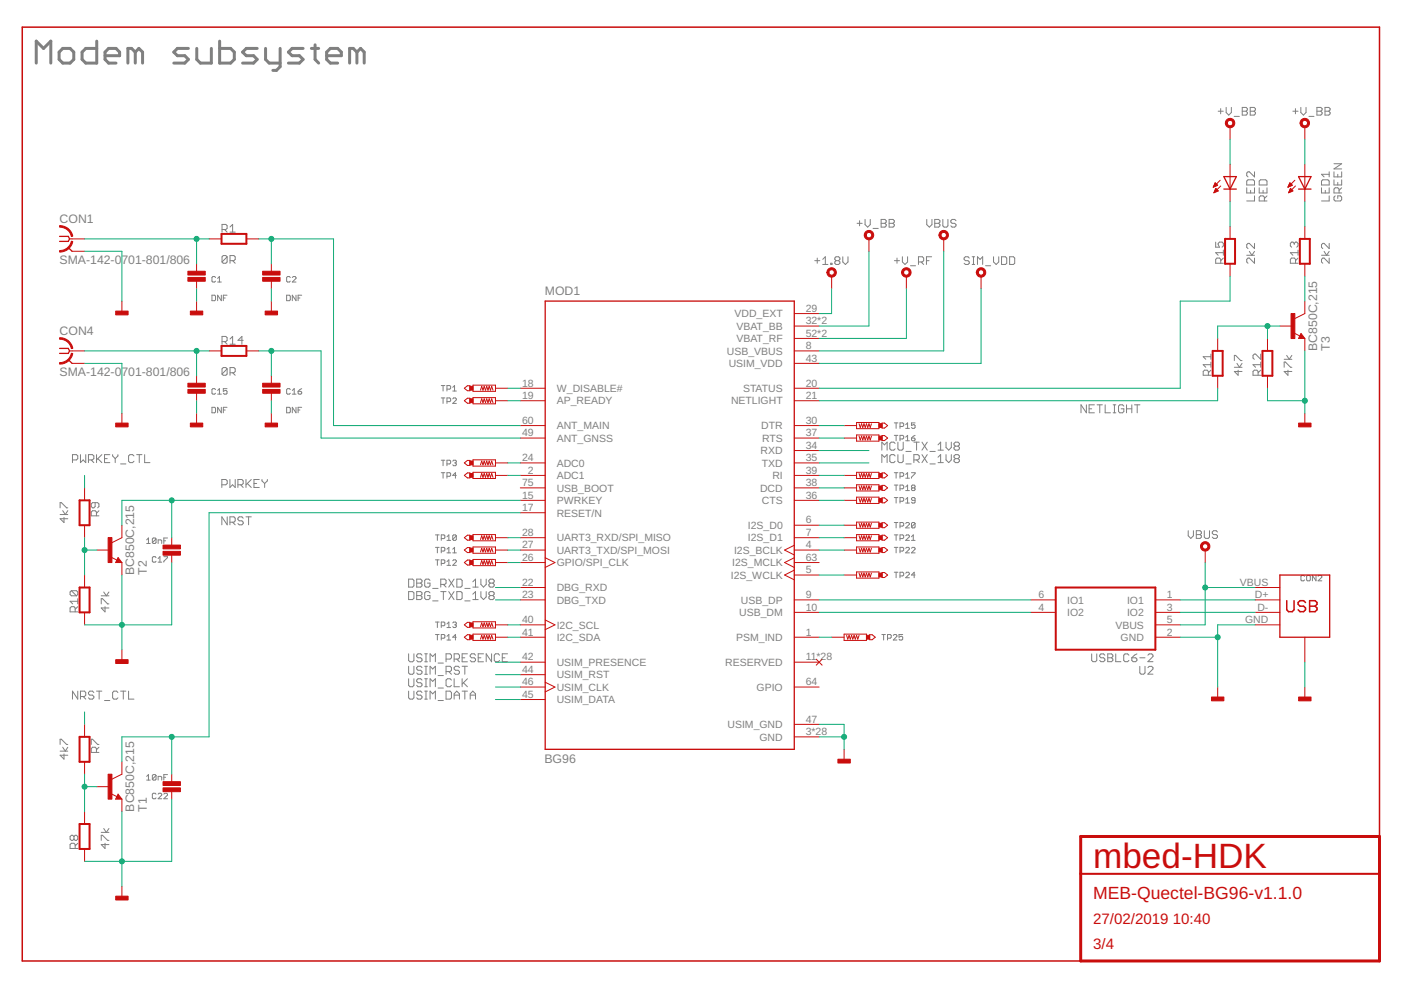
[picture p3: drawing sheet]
<svg xmlns="http://www.w3.org/2000/svg" width="297mm" height="210mm" viewBox="0 0 297 210" stroke-linecap="round" stroke-linejoin="round" font-family="sans-serif">
<g fill="none" stroke="#808080" stroke-width=".63">
<path d="M7.7 13.4v-4.7l1.5 1.6 1.6-1.6v4.7M12.5 11l.8-.7h1.6l.7 .7v1.6l-.7 .8h-1.6l-.8-.8zM20.5 8.7v4.7h-2.3l-.8-.8v-1.6l.8-.7h2.3M22.3 11.8h3.1v-.8l-.8-.7h-1.6l-.7 .7v1.6l.7 .8h1.6M28.7 11l-.8-.7h-.8v3.1M28.7 11v2.4M28.7 11l.7-.7 .8 .7v2.4M39.9 10.3h-2.3l-.7 .7 .7 .8h1.6l.7 .8-.7 .8h-2.3M41.7 10.3v2.3l.8 .8h2.3v-3.1M46.6 8.7v4.7h2.3l.8-.8v-1.6l-.8-.7h-2.3M54.5 10.3h-2.3l-.8 .7 .8 .8h1.6l.7 .8-.7 .8h-2.4M56.3 10.3v2.3l.8 .8h2.3"/>
<path d="M59.4 10.3v3.8l-.8 .8h-.8M64.3 10.3h-2.4l-.7 .7 .7 .8h1.6l.8 .8-.8 .8h-2.3M66 10.3h1.6M66.8 9.5v3.1l.8 .8M69.3 11.8h3.1v-.8l-.8-.7h-1.6l-.7 .7v1.6l.7 .8h1.6M75.7 11l-.8-.7h-.8v3.1M75.7 11v2.4M75.7 11l.8-.7 .7 .7v2.4"/>
</g>
<g fill="none" stroke="#808080" stroke-width=".21">
<path d="M258.3 23.6h1.1M258.8 23v1.1M260 22.8v1.1l.5 .5 .6-.5v-1.1M261.7 24.7h1.1M263.4 23.6h.8M263.4 22.8h.8l.3 .2v.3l-.3 .3 .3 .3v.2l-.3 .3h-.8zM264.3 38.4l.3-.3h1.1l.3 .3v.8h-1.7zM264.3 39.8v1.1h1.7v-1.1M265.1 23.6h.8M265.1 22.8h.8l.3 .2v.3l-.3 .3 .3 .3v.2l-.3 .3h-.8zM266 36.4v1.1l-1.1-1.1h-.3l-.3 .3v.5l.3 .3M267 38.4l.3-.3h1.1l.2 .3v.8h-1.6z"/>
<path d="M267 39.8v1.1h1.6v-1.1M274.1 23.6h1.1M274.7 23v1.1M275.8 22.8v1.1l.6 .5 .5-.5v-1.1M277.5 24.7h1.1M279.2 23.6h.8M279.2 22.8h.8l.3 .2v.3l-.3 .3 .3 .3v.2l-.3 .3h-.8zM280.2 38.4l.3-.3h1l.3 .3v.8h-1.6zM280.2 39.8v1.1h1.6v-1.1M280.9 23.6h.8M280.9 22.8h.8l.3 .2v.3l-.3 .3 .3 .3v.2l-.3 .3h-.8zM281.8 36.4v1.1"/>
<path d="M281.8 37h-1.6l.5 .5M282.8 36.4v1.1h1.7v-1.1M282.8 38.1v1.1h1.7v-1.1M282.8 34.7h1.7l-1.7 1.1h1.7M283.6 37v.5M283.6 38.7v.5M284.5 39.8l-.6 .6M45.7 58.8l-.2-.2h-.4l-.2 .2v.8l.2 .2h.4l.2-.2M46.1 59.8h.8M46.1 59l.4-.4v1.2M47.1 48.7h.8l.3-.3v-.5l-.3-.3h-.8v1.6M47.6 48.7l.6 .5"/>
<path d="M48.2 54.5l-.3-.3h-.6l-.2 .3v1M48.2 54.5v1l-.3 .3h-.6l-.2-.3M48.2 54.5l-1.1 1M48.8 55.3h.8l.3-.3v-.5l-.3-.3h-.8v1.6M48.8 48.1l.5-.5v1.6M48.8 49.2h1.1M49.3 55.3l.6 .5M61.6 58.8l-.3-.2h-.3l-.2 .2v.8l.2 .2h.3l.3-.2M62 58.8l.2-.2h.4l.2 .2v.2l-.8 .8h.8M172.7 55.3h1.1M173.3 54.7v1.1M174.4 55l.6-.6v1.7"/>
<path d="M174.4 56.1h1.1M176.1 55.8h.3v.3h-.3zM177.2 55.3h.6M177.2 55.3l-.2 .2v.3l.2 .3h.6l.3-.3v-.3l-.3-.2M177.2 55.3l-.2-.3v-.3l.2-.3h.6l.3 .3v.3l-.3 .3M178.7 54.4v1.1l.5 .6 .6-.6v-1.1M181.7 47.3h1.1M182.2 46.8v1.1M183.4 46.5v1.1l.6 .6 .5-.6v-1.1M185.1 48.4h1.1M186.8 47.3h.8M186.8 46.5h.8l.3 .3v.3l-.3 .2 .3 .3v.3l-.3 .3h-.8z"/>
<path d="M188.5 47.3h.8M188.5 46.5h.8l.3 .3v.3l-.3 .2 .3 .3v.3l-.3 .3h-.8zM189.6 55.3h1.1M190.2 54.7v1.1M191.3 54.4v1.1l.6 .6 .5-.6v-1.1M193 56.3h1.1M194.7 55.5h.9l.2-.2v-.6l-.2-.3h-.9v1.7M195.3 55.5l.5 .6M196.4 55.3h.6M196.5 46.5v1.1l.5 .6 .6-.6v-1.1M197.5 54.4h-1.1v1.7M198.2 47.3h.8"/>
<path d="M198.2 46.5h.8l.3 .3v.3l-.3 .2 .3 .3v.3l-.3 .3h-.8zM199.9 46.5v1.4l.3 .3h.5l.3-.3v-1.4M202.7 46.8l-.3-.3h-.5l-.3 .3v.3l.3 .2h.5l.3 .3v.3l-.3 .3h-.5l-.3-.3M205.5 54.7l-.3-.3h-.5l-.3 .3v.3l.3 .3h.5l.3 .2v.3l-.3 .3h-.5l-.3-.3M206.1 56.1h.6M206.1 54.4h.6M206.4 54.4v1.7M207.2 56.1v-1.7l.6 .6 .5-.6v1.7M209 56.3h1M210.7 54.4v1.1l.5 .6 .6-.6v-1.1M212.3 54.4h.9l.2 .3v1.1l-.2 .3h-.9zM214.1 54.4h.8l.2 .3v1.1l-.2 .3h-.8z"/>
<path d="M257.7 51.3v1.1h.9l-.3-.5v-.3l.3-.3h.5l.3 .3v.5l-.3 .3M258.8 55.8v-.8l-.2-.3h-.6l-.3 .3v.8h1.7M259.4 53.6h-1.7l.6 .5M259.4 54.7l-.6 .6M259.4 53v1.1M264.3 54.1h1.7M264.9 53.3l.5 .8 .6-.8M265.2 40.4v.5M266 54.7v1.1l-1.1-1.1h-.3l-.3 .3v.5l.3 .3M266 51.6v1.1l-1.1-1.1h-.3l-.3 .3v.5l.3 .3M266 41.5v1.1h-1.7M267.8 40.4v.5"/>
<path d="M268.1 42.6v-.8l-.3-.3h-.5l-.3 .3v.8h1.6M268.6 41.5l-.5 .6M274.4 51.6l-.3-.3h-.2l-.3 .3v.5l.3 .3M274.4 51.6l.3-.3h.2l.3 .3v.5l-.3 .3M274.4 51.6v.3M274.7 55.8v-.8l-.3-.3h-.5l-.3 .3v.8h1.6M275.2 54.7l-.5 .6M275.2 53.6h-1.6l.5 .5M275.2 53v1.1M280.2 54.1h1.6M280.7 53.3l.6 .8 .5-.8M281 40.4v.5"/>
<path d="M281.8 41.5v1.1h-1.6M281.8 51.6v1.1l-1.1-1.1h-.2l-.3 .3v.5l.3 .3M281.8 54.7v1.1l-1.1-1.1h-.2l-.3 .3v.5l.3 .3M283.1 41.5l-.3 .3v.6l.3 .2h1.1l.3-.2v-.6l-.3-.3h-.6v.6M283.9 40.9v-.8l-.3-.3h-.5l-.3 .3v.8h1.7M44.9 62.6h.6l.2 .2v.8l-.2 .2h-.6zM46.9 62.6v1.2l-.8-1.2v1.2M47.1 72.4h.8l.3-.2v-.6l-.3-.3h-.8v1.7M47.3 63.2h.5M47.6 72.4l.6 .6M48.1 62.6h-.8v1.2M48.2 78.2l-.3-.3h-.6l-.2 .3v1.1"/>
<path d="M48.2 78.2v1.1l-.3 .3h-.6l-.2-.3M48.2 78.2l-1.1 1.1M48.8 79h.8l.3-.2v-.6l-.3-.3h-.8v1.7M48.8 71.9l.5-.6v1.7M48.8 73h1.1M49.3 79l.6 .6M51.6 72.2h-1.1l.8-.9v1.7M60.8 62.6h.5l.3 .2v.8l-.3 .2h-.5zM62.8 62.6v1.2l-.8-1.2v1.2M63.2 63.2h.4M64 62.6h-.8v1.2M256.2 79.6v-.8l-.3-.3h-.5l-.3 .3v.8h1.6"/>
<path d="M256.7 78.5l-.5 .5M256.7 77.3h-1.6l.6 .6M256.7 75.1v1.1M256.7 76.8v1.1M256.7 75.6h-1.6l.6 .6M261.7 77.9h1.6M261.7 76.5v-1.1h.3l1.1 1.1h.2M262.3 77l.5 .9 .5-.9M262.5 78.5v1.1l-.8-.8h1.6M266.7 79.6v-.8l-.2-.3h-.6l-.2 .3v.8h1.6M267.3 77.3h-1.6l.5 .6M267.3 75.1v1.1l-1.1-1.1h-.3l-.2 .3v.5l.2 .3"/>
<path d="M267.3 78.5l-.6 .5M267.3 76.8v1.1M272.3 77.9v-1.1h.2l1.1 1.1h.3M272.3 76.2h1.6M272.8 75.4l.5 .8 .6-.8M273.1 78.5v1.1l-.8-.8h1.6M15.4 97.5h.8l.3-.3v-.5l-.3-.3h-.8v1.7M17.1 96.4v1.7l.5-.6 .6 .6v-1.7M18.8 97.5h.8l.3-.3v-.5l-.3-.3h-.8v1.7M19.3 97.5l.6 .6M20.5 96.4v1.7M20.7 97.2l.9 .9"/>
<path d="M21.6 96.4l-1.1 1.1M22.2 97.2h.5M23.3 96.4h-1.1v1.7h1.1M23.9 96.4v.3l.5 .5M24.4 97.2v.9M25 96.4v.3l-.6 .5M25.6 98.4h1.1M28.4 96.7l-.3-.3h-.5l-.3 .3v1.1l.3 .3h.5l.3-.3M29 96.4h1.1M29.5 96.4v1.7M30.7 96.4v1.7h1.1M44.9 86.4h.6l.2 .2v.7l-.2 .2h-.6z"/>
<path d="M45.7 82.6l-.2-.2h-.4l-.2 .2v.8l.2 .2h.4l.2-.2M46.1 82.8l.4-.4v1.2M46.1 83.6h.8M46.9 86.4v1.1l-.8-1.1v1.1M47.3 86.9h.5M48.1 82.4h-.8v.6l.5-.2 .3 .2v.4l-.2 .2h-.3l-.3-.2M48.1 86.4h-.8v1.1M60.8 86.4h.5l.3 .2v.7l-.3 .2h-.5zM61.6 82.6l-.3-.2h-.3l-.2 .2v.8l.2 .2h.3l.3-.2M62 83.6h.8M62 82.8l.4-.4v1.2M62.8 86.4v1.1l-.8-1.1v1.1"/>
<path d="M63.2 83h.6l.2 .4-.2 .2h-.4l-.2-.2zM63.2 86.9h.4M64 86.4h-.8v1.1M64 82.4l-.8 .6M93.6 81.7h.7M93.6 84.4h.7M93.6 97.6h.7M93.9 81.7v1.2M93.9 84.4v1.1M93.9 97.6v1.1M94.8 82.5h.6l.1-.2v-.4l-.1-.2h-.6v1.2M94.8 85.2h.6l.1-.2v-.4l-.1-.2h-.6v1.1"/>
<path d="M94.8 98.4h.6l.1-.3v-.3l-.1-.2h-.6v1.1M96 82.1l.4-.4v1.2M96 82.9h.8M96 84.6l.2-.2h.4l.2 .2v.2l-.8 .7h.8M96 97.8l.2-.2h.4l.2 .2-.2 .3M96.4 98.1h.2M96.6 98.1l.2 .3-.2 .3h-.4l-.2-.1M187 95.4v-1.7l.5 .6 .6-.6v1.7M187 98.1v-1.7l.5 .5 .6-.5v1.7M189.6 89.7h.8M189.6 92.3h.8M189.8 94l-.3-.3h-.5l-.3 .3v1.2l.3 .2h.5l.3-.2"/>
<path d="M189.8 96.7l-.3-.3h-.5l-.3 .3v1.1l.3 .3h.5l.3-.3M190 89.7v1.1M190 92.3v1.2M190.4 93.7v1.5l.2 .2h.6l.3-.2v-1.5M190.4 96.4v1.4l.2 .3h.6l.3-.3v-1.4M190.8 90.4h.6l.2-.2v-.3l-.2-.2h-.6v1.1M190.8 93.1h.6l.2-.2v-.4l-.2-.2h-.6v1.2M192 90l.4-.3v1.1M192 92.7l.4-.4v1.2M192 90.8h.8M192 93.5h.8M192.1 98.4h1.1"/>
<path d="M192.1 95.7h1.1M193.3 92.9h.5l.2 .4-.2 .2h-.4l-.1-.2zM193.8 93.7h1.1M193.8 97.5h.8l.3-.3v-.5l-.3-.3h-.8v1.7M194 89.7h-.7v.5l.3-.2 .4 .2v.4l-.2 .2h-.4l-.1-.2M194 92.3l-.7 .6M194.3 93.7v1.7M194.3 97.5l.6 .6M195.5 93.7l1.1 1.7M195.5 96.4l1.1 1.7M196.6 93.7l-1.1 1.7M196.6 96.4l-1.1 1.7"/>
<path d="M197.2 98.4h1.1M197.2 95.7h1.1M198.9 95.4h1.1M198.9 94.3l.5-.6v1.7M198.9 96.9l.5-.5v1.7M198.9 98.1h1.1M200.6 93.7v1.2l.5 .5 .6-.5v-1.2M200.6 96.4v1.1l.5 .6 .6-.6v-1.1M202.6 94.6l-.3-.3v-.3l.3-.3h.5l.3 .3v.3l-.3 .3M202.6 94.6l-.3 .3v.3l.3 .2h.5l.3-.2v-.3l-.3-.3M202.6 97.2l-.3-.3v-.2l.3-.3h.5l.3 .3v.2l-.3 .3M202.6 97.2l-.3 .3v.3l.3 .3h.5l.3-.3v-.3l-.3-.3"/>
<path d="M202.6 94.6h.5M202.6 97.2h.5M230.3 85.8v1.7l-1.1-1.7v1.7M230.9 86.7h.6M232 85.8h-1.1v1.7h1.1M232.6 85.8h1.1M233.2 85.8v1.7M234.3 85.8v1.7h1.1M236 87.5h.6M236 85.8h.6M236.3 85.8v1.7M238.3 86.1l-.3-.3h-.6l-.2 .3v1.1l.2 .3h.6l.3-.3v-.5h-.6"/>
<path d="M238.8 86.7h1.2M238.8 85.8v1.7M240 85.8v1.7M240.5 85.8h1.2M241.1 85.8v1.7M12.7 107.7v-1.1h.3l1.1 1.1h.3M12.7 109.1h1.7M13.3 108.3l.5 .8 .6-.8M13.6 109.7v1.1l-.9-.8h1.7M20.2 106.6v.8l-.3 .3h-.3l-.3-.3v-.6l.3-.2h1.1l.3 .2v.6l-.3 .3M20.4 109.4v-.8l-.2-.3h-.6l-.3 .3v.8h1.7M21 108.3l-.6 .5"/>
<path d="M31.1 114.5l.4-.4v1.1M31.1 115.2h.8M33.1 114.3l-.2-.2h-.4l-.2 .2v.7M33.1 118.2l-.2-.2h-.4l-.2 .2v.8l.2 .2h.4l.2-.2M33.1 114.3v.7l-.2 .2h-.4l-.2-.2M33.1 114.3l-.8 .7M33.5 115.2v-.7h.6l.2 .2v.5M33.5 119.2h.8M33.5 118.4l.4-.4v1.2M34.7 118h.8v.2l-.8 .8v.2M34.7 114.7h.4M35.5 114.1h-.8v1.1"/>
<path d="M47 102.8h.9l.3-.3v-.5l-.3-.3h-.9v1.7M48.2 109.6v1.7l-1.2-1.7v1.7M48.7 101.7v1.7l.6-.6 .6 .6v-1.7M48.7 110.7h.9l.3-.3v-.5l-.3-.3h-.9v1.7M49.3 110.7l.6 .6M50.4 102.8h.9l.3-.3v-.5l-.3-.3h-.9v1.7M51 102.8l.6 .6M51.6 109.9l-.3-.3h-.6l-.3 .3v.3l.3 .2h.6l.3 .3v.3l-.3 .3h-.6l-.3-.3M52.2 101.7v1.7M52.2 109.6h1.1M52.4 102.5l.9 .9M52.7 109.6v1.7"/>
<path d="M53.3 101.7l-1.1 1.1M53.8 102.5h.6M55 101.7h-1.2v1.7h1.2M55.5 101.7v.3l.6 .5M56.1 102.5v.9M56.7 101.7v.3l-.6 .5M92.3 113.4h.8M92.3 116.1h.8M92.3 118.7h.8M92.7 113.4v1.2M92.7 116.1v1.1M92.7 118.7v1.2"/>
<path d="M93.6 114.2h.5l.2-.2v-.4l-.2-.2h-.5v1.2M93.6 100.2h.7M93.6 116.8h.5l.2-.2v-.4l-.2-.1h-.5v1.1M93.6 119.5h.5l.2-.2v-.4l-.2-.2h-.5v1.2M93.9 100.2v1.2M94.8 101h.6l.1-.2v-.4l-.1-.2h-.6v1.2M94.8 113.8l.4-.4v1.2M94.8 116.4l.4-.3v1.1M94.8 119.1l.4-.4v1.2M94.8 114.6h.7M94.8 117.2h.7M94.8 119.9h.7"/>
<path d="M96 116.4l.4-.3v1.1M96 118.9l.2-.2h.4l.2 .2v.2l-.8 .8h.8M96 117.2h.8M96.8 113.6v.8l-.2 .2h-.4l-.2-.2M96.8 100.8h-.8l.6-.6v1.2M96.8 113.6l-.2-.2h-.4l-.2 .2v.8M96.8 113.6l-.8 .8M189.6 100.2h.8M189.6 113.4h.8M189.6 116.1h.8M189.6 102.8h.8M189.6 105.5h.8"/>
<path d="M189.6 110.8h.8M190 100.2v1.2M190 102.8v1.2M190 105.5v1.2M190 110.8v1.1M190 113.4v1.2M190 116.1v1.1M190.8 114.2h.6l.2-.2v-.4l-.2-.2h-.6v1.2M190.8 101h.6l.2-.2v-.4l-.2-.2h-.6v1.2M190.8 116.8h.6l.2-.2v-.4l-.2-.1h-.6v1.1M190.8 103.6h.6l.2-.2v-.3l-.2-.3h-.6v1.2M190.8 106.3h.6l.2-.2v-.4l-.2-.2h-.6v1.2"/>
<path d="M190.8 111.5h.6l.2-.1v-.4l-.2-.2h-.6v1.1M192 100.6l.4-.4v1.2M192 103.3l.4-.5v1.2M192 105.9l.4-.4v1.2M192 113.6l.2-.2h.4l.2 .2v.2l-.8 .8h.8M192 116.2l.2-.1h.4l.2 .1v.2l-.8 .8h.8M192 101.4h.8M192 104h.8M192 106.7h.8M192 111l.2-.2h.4l.2 .2v.2l-.8 .7h.8M193.3 100.2h.7v.2l-.7 .8v.2M193.3 114.6h.7"/>
<path d="M193.3 116.2l.1-.1h.4l.2 .1v.2l-.7 .8h.7M193.3 113.8l.3-.4v1.2M193.4 103.4l-.1-.1 .1-.5h.4l.2 .3-.2 .3M193.4 103.4l-.1 .2 .1 .4h.4l.2-.2-.2-.4M193.4 103.4h.4M194 106.1h-.6l-.1-.2 .1-.4h.4l.2 .2v.8l-.2 .2h-.4l-.1-.2M194 111l-.2-.2h-.4l-.1 .2v.7M194 111v.7l-.2 .2h-.4l-.1-.2M194 111l-.7 .7M251.9 112.5v1.1l.6 .6 .5-.6v-1.1M253.6 112.5h.8l.3 .3v.3l-.3 .2 .3 .3v.3l-.3 .3h-.8zM253.6 113.3h.8"/>
<path d="M255.3 112.5v1.4l.3 .3h.6l.2-.3v-1.4M258.1 112.8l-.2-.3h-.6l-.3 .3v.3l.3 .2h.6l.2 .3v.3l-.2 .3h-.6l-.3-.3M15.1 125.2l-.2 .3v.5l.2 .3h1.1M15.1 125.2h1.1l.3 .3v.5l-.3 .3M15.1 125.2l1.1 1.1M15.9 129.7v-.8l-.2-.3h-.6l-.2 .3v.8h1.6M16.5 126.9v1.1M16.5 128.6l-.6 .6M16.5 127.5h-1.6l.5 .5M21.5 128v-1.1h.2l1.1 1.1h.3M21.5 126.3h1.6M22 125.5l.5 .8 .6-.8"/>
<path d="M22.3 128.6v1.1l-.8-.8h1.6M86.6 138.6v1.4l.3 .3h.6l.3-.3v-1.4M86.6 122.8h.9l.3 .3v1.1l-.3 .3h-.9zM86.6 125.4h.9l.3 .3v1.1l-.3 .3h-.9zM88.3 122.8h.9l.3 .3v.3l-.3 .2 .3 .3v.3l-.3 .3h-.9zM88.3 125.4h.9l.3 .3v.3l-.3 .3 .3 .3v.2l-.3 .3h-.9zM88.3 126.3h.9M88.3 123.6h.9M89.5 138.9l-.3-.3h-.6l-.3 .3v.3l.3 .3h.6l.3 .2v.3l-.3 .3h-.6l-.3-.3M90 138.6h.6M90.3 138.6v1.7M91.2 123.1l-.3-.3h-.6l-.3 .3v1.1l.3 .3h.6l.3-.3v-.6h-.6"/>
<path d="M91.2 125.7l-.3-.3h-.6l-.3 .3v1.1l.3 .3h.6l.3-.3v-.5h-.6M91.7 127.4h1.2M91.7 124.8h1.2M92.3 131.9h.8M92.3 134.5h.8M92.7 131.9v1.2M92.7 134.5v1.2M93.5 123.9h.8l.3-.3v-.5l-.3-.3h-.8v1.7M93.5 125.4h1.1M93.6 132.7h.5l.2-.2v-.4l-.2-.2h-.5v1.2M93.6 135.3h.5l.2-.2v-.4l-.2-.2h-.5v1.2M94 123.9l.6 .6"/>
<path d="M94 125.4v1.7M94.6 139.7h.8l.3-.2v-.6l-.3-.3h-.8v1.7M94.8 132.3l.4-.4v1.2M94.8 134.9l.4-.4v1.2M94.8 133.1h.7M94.8 135.7h.7M95.1 125.4l1.2 1.7M95.1 122.8l1.2 1.7M96 132.1l.2-.2h.4l.2 .2-.2 .4M96.3 125.4l-1.2 1.7M96.3 122.8l-1.2 1.7M96.3 139.7h.8l.3-.2v-.6l-.3-.3h-.8v1.7"/>
<path d="M96.4 132.5h.2M96.6 132.5l.2 .2-.2 .4h-.4l-.2-.2M96.8 135.1h-.8l.6-.6v1.2M96.8 139.7l.6 .6M96.9 122.8h.8l.3 .3v1.1l-.3 .3h-.8zM96.9 125.4h.8l.3 .3v1.1l-.3 .3h-.8zM98 139.5h.6M98.6 127.4h1.1M98.6 124.8h1.1M99.1 138.6h-1.1v1.7h1.1M100.2 123.4l.6-.6v1.7M100.2 126l.6-.6v1.7"/>
<path d="M100.2 127.1h1.2M100.2 124.5h1.2M100.8 138.9l-.3-.3h-.5l-.3 .3v.3l.3 .3h.5l.3 .2v.3l-.3 .3h-.5l-.3-.3M101.4 139.5h.6M102 125.4v1.2l.5 .5 .6-.5v-1.2M102 122.8v1.1l.5 .6 .6-.6v-1.1M102.5 138.6h-1.1v1.7h1.1M103.9 123.6l-.2 .3v.3l.2 .3h.6l.3-.3v-.3l-.3-.3M103.9 123.6l-.2-.2v-.3l.2-.3h.6l.3 .3v.3l-.3 .2M103.9 126.3l-.2-.3v-.3l.2-.3h.6l.3 .3v.3l-.3 .3M103.9 126.3l-.2 .3v.2l.2 .3h.6l.3-.3v-.2l-.3-.3M103.9 126.3h.6"/>
<path d="M103.9 123.6h.6M104.2 138.6v1.7l-1.1-1.7v1.7M105.9 138.9l-.3-.3h-.5l-.3 .3v1.1l.3 .3h.5l.3-.3M106.5 139.5h.6M107.6 138.6h-1.1v1.7h1.1M187 134.5h.7M187.3 134.5v1.2M188.2 135.3h.6l.2-.2v-.4l-.2-.2h-.6v1.2M189.4 134.7l.2-.2h.4l.2 .2v.2l-.8 .8h.8M189.6 121.3h.8M190 121.3v1.2M190.8 122.1h.6l.2-.2v-.4l-.2-.2h-.6v1.2"/>
<path d="M191.4 134.5h-.8v.6l.4-.2 .4 .2v.4l-.2 .2h-.4l-.2-.2M192 121.5l.2-.2h.4l.2 .2v.2l-.8 .8h.8M194 121.9h-.7l.5-.6v1.2M231.5 138.6v1.4l.2 .3h.6l.2-.3v-1.4M234.3 138.9l-.3-.3h-.6l-.2 .3v.3l.2 .3h.6l.3 .2v.3l-.3 .3h-.6l-.2-.3M234.9 138.6h.8l.2 .3v.3l-.2 .3 .2 .2v.3l-.2 .3h-.8zM234.9 139.5h.8M236.6 138.6v1.7h1.1M239.4 138.9l-.3-.3h-.6l-.2 .3v1.1l.2 .3h.6l.3-.3M240 139.5h.8l.2 .2v.3l-.2 .3h-.6l-.2-.3zM241 138.6l-1 .9M241.7 139.5h1.1"/>
<path d="M243.4 138.9l.2-.3h.6l.3 .3v.3l-1.1 1.1h1.1M276.6 122.2l-.2-.2h-.4l-.2 .2v.8l.2 .1h.4l.2-.1M277.2 122h.4l.2 .2v.8l-.2 .1h-.4l-.2-.1v-.8zM279 122v1.1l-.7-1.1v1.1M279.5 122.2l.2-.2h.4l.1 .2v.2l-.7 .7h.7M12.7 159.3h1.7M12.7 157.8v-1.1h.3l1.1 1.1h.3M13.3 158.4l.5 .9 .6-.9M13.6 159.9v1.1l-.9-.9h1.7M16.5 146.5v1.7l-1.1-1.7v1.7M17.1 147.7h.8l.3-.3v-.6l-.3-.3h-.8v1.7M17.6 147.7l.6 .5"/>
<path d="M19.3 157.8v-1.1h.3l1.1 1.1h.3M19.9 146.8l-.3-.3h-.6l-.2 .3v.3l.2 .3h.6l.3 .3v.3l-.3 .2h-.6l-.2-.2M20.4 159.5v-.8l-.2-.3h-.6l-.3 .3v.8h1.7M20.5 146.5h1.1M21 158.4l-.6 .6M21 146.5v1.7M22.2 148.5h1.1M25 146.8l-.3-.3h-.5l-.3 .3v1.2l.3 .2h.5l.3-.2M25.6 146.5h1.1M26.1 146.5v1.7M27.3 146.5v1.7h1.1M86.6 141.3v1.4l.3 .3h.6l.3-.3v-1.4"/>
<path d="M86.6 143.9v1.4l.3 .3h.6l.3-.3v-1.4M86.6 146.5v1.5l.3 .2h.6l.3-.2v-1.5M89.5 141.5l-.3-.2h-.6l-.3 .2v.3l.3 .3h.6l.3 .3v.3l-.3 .3h-.6l-.3-.3M89.5 146.8l-.3-.3h-.6l-.3 .3v.3l.3 .3h.6l.3 .3v.3l-.3 .2h-.6l-.3-.2M89.5 144.2l-.3-.3h-.6l-.3 .3v.3l.3 .3h.6l.3 .2v.3l-.3 .3h-.6l-.3-.3M90 140.3h.6M90 143h.6M90 141.3h.6M90 145.6h.6M90 143.9h.6M90 148.2h.6M90 146.5h.6"/>
<path d="M90.3 141.3v1.7M90.3 143.9v1.7M90.3 146.5v1.7M91.2 140.3v-1.7l.5 .6 .6-.6v1.7M91.2 143v-1.7l.5 .5 .6-.5v1.7M91.2 145.6v-1.7l.5 .6 .6-.6v1.7M91.2 148.2v-1.7l.5 .6 .6-.6v1.7M92.9 140.6h1.1M92.9 143.2h1.1M92.9 145.9h1.1M92.9 148.5h1.1M94.6 142.4h.8l.3-.3v-.6l-.3-.2h-.8v1.7"/>
<path d="M94.6 146.5h.8l.3 .3v1.2l-.3 .2h-.8zM95.1 142.4l.6 .6M95.7 144.2l-.3-.3h-.5l-.3 .3v1.1l.3 .3h.5l.3-.3M96.3 143.9v1.7h1.1M96.3 148.2v-1.1l.5-.6 .6 .6v1.1M96.3 147.4h1.1M97.4 141.5l-.3-.2h-.5l-.3 .2v.3l.3 .3h.5l.3 .3v.3l-.3 .3h-.5l-.3-.3M98 143.9v1.7M98 141.3h1.1M98 146.5h1.1M98.3 144.8l.8 .8M98.6 141.3v1.7"/>
<path d="M98.6 146.5v1.7M99.1 143.9l-1.1 1.1M99.7 148.2v-1.1l.5-.6 .6 .6v1.1M99.7 147.4h1.1M241.7 141.3v1.4l.2 .2h.6l.3-.2v-1.4M243.4 141.6l.2-.3h.6l.3 .3v.2l-1.1 1.1h1.1M15.7 177.4l-.3-.3h-.3l-.2 .3v.5l.2 .3h.3l.3-.3M15.7 177.4l.2-.3h.3l.3 .3v.5l-.3 .3h-.3l-.2-.3M15.7 177.4v.5M15.9 179.9v-.8l-.2-.3h-.6l-.2 .3v.8h1.6M16.5 178.8l-.6 .5M21.5 178.2v-1.1h.2l1.1 1.1h.3"/>
<path d="M21.5 176.5h1.6M22 175.7l.5 .8 .6-.8M22.3 178.8v1.1l-.8-.8h1.6M31.1 164.6l.4-.4v1.2M31.1 165.4h.8M33.1 164.4v.8l-.2 .2h-.4l-.2-.2M33.1 164.4l-.2-.2h-.4l-.2 .2v.8M33.1 168.4l-.2-.2h-.4l-.2 .2v.8l.2 .2h.4l.2-.2M33.1 164.4l-.8 .8M33.5 165.4v-.8h.6l.2 .2v.6M33.5 168.4l.2-.2h.4l.2 .2v.2l-.8 .8h.8M34.7 164.8h.4"/>
<path d="M34.7 168.4l.2-.2h.4l.2 .2v.2l-.8 .8h.8M35.5 164.2h-.8v1.2"/>
</g>
<path d="M272.8 127.4v1.9l.4 .4h.8l.4-.4v-1.9M276.8 127.7l-.4-.3h-.8l-.4 .3v.4l.4 .4h.8l.4 .4v.4l-.4 .4h-.8l-.4-.4M277.7 127.4h1.1l.4 .3v.4l-.4 .4 .4 .4v.4l-.4 .4h-1.1zM277.7 128.5h1.1M292.5 177.4v-171.6h-287.8v198h224.4" fill="none" stroke="#c90d0c" stroke-width=".32"/>
<path d="M229.1 177.4h63.4v26.4h-63.4z" fill="none" stroke="#c90d0c" stroke-width=".63"/>
<path d="M47 49.6h5.2v2.1h-5.2zM259.7 50.7h2.2v5.2h-2.2zM275.6 50.7h2.1v5.2h-2.1zM47 73.3h5.2v2.2h-5.2zM257.1 74.4h2.1v5.3h-2.1zM267.7 74.4h2.1v5.3h-2.1zM16.9 106.1h2.1v5.3h-2.1zM16.9 124.6h2.1v5.2h-2.1zM223.8 124.6h21.2v13.2h-21.2zM16.9 156.2h2.1v5.3h-2.1zM16.9 174.7h2.1v5.3h-2.1zM229.1 185.3h63.4" fill="none" stroke="#c90d0c" stroke-width=".42"/>
<g fill="none" stroke="#c90d0c" stroke-width=".28">
<path d="M259.5 37.4h2.6l-1.3 2.7zM275.3 37.4h2.7l-1.4 2.7zM12.6 50.1h1.9l.3 .6-.3 .5h-1.9M14.5 52.5l.8 .8M259.5 40.1h2.6M275.3 40.1h2.7M12.6 73.9h1.9l.3 .5-.3 .5h-1.9M14.5 76.2l.8 .8M115.6 63.8h52.8v95.1h-52.8zM275.8 71.2l.2 .3h-.4l.2-.5 .6 .6h-.8M25 118.7l.2 .3h-.4l.2-.5 .6 .6h-.8M271.4 121.9h10.5v13.2h-10.5z"/>
<path d="M25 168.9l.2 .3h-.4l.2-.6 .6 .7h-.8"/>
</g>
<g fill="none" stroke="#c90d0c" stroke-width=".21">
<path d="M257.3 39.6h.1M257.3 39.5h.4M257.4 39.4h.6M257.4 39.2h.7M257.5 39.1h.5M257.5 39h.4M257.6 38.9h.1M257.6 38.8l.6 .5-1 .4zM257.8 39.9l.5 .6-.9 .4zM258.7 38.2l-1.5 1.5M258.8 39.4l-1.4 1.5M260.8 26.9v2.6"/>
<path d="M260.8 34.8v7.9M273.1 39.6h.1M273.2 39.5h.3M273.2 39.4h.6M273.3 39.2h.7M273.3 39.1h.5M273.4 39h.3M273.4 38.9h.2M273.5 38.8l.5 .5-.9 .4zM273.6 39.9l.5 .6-.9 .4zM274.5 38.2l-1.4 1.5M274.7 39.4l-1.5 1.5"/>
<path d="M276.6 26.9v2.6M276.6 34.8v7.9M14.8 50.7h3.1M15.3 53.3h2.6M41.7 55.9v1.6M41.7 59.6v1.6M44.3 50.7h2.7M52.2 50.7h2.7M57.5 55.9v1.6M57.5 59.6v1.6M176.3 58.6v2.6M184.2 50.7v2.6"/>
<path d="M192.2 58.6v2.6M200.1 50.7v2.6M208 58.6v2.6M257.4 40.8h.2M257.5 40.6h.4M257.5 40.5h.7M257.6 40.4h.6M257.6 40.3h.5M257.7 40.1h.2M257.7 40h.1M260.8 48v2.7M260.8 55.9v2.7"/>
<path d="M273.3 40.8h.2M273.3 40.6h.5M273.4 40.5h.7M273.4 40.4h.6M273.5 40.3h.4M273.5 40.1h.3M273.6 40h.1M276.6 48v2.7M276.6 55.9v2.7M14.8 74.4h3.1M15.3 77h2.6M25.8 63.8v2.7"/>
<path d="M41.7 63.8v2.7M41.7 79.7v1.6M44.3 74.4h2.7M52.2 74.4h2.7M57.5 63.8v2.7M57.5 79.7v1.6M168.4 69.1h5.3M168.4 71.8h5.3M168.4 66.5h5.3M168.4 74.4h5.3M168.4 77h5.3M258.2 71.8v2.6"/>
<path d="M258.2 79.7v2.6M268.7 71.8v2.6M268.7 79.7v2.6M271.4 69.1h2.6M274.3 70.6l1.3 .6M275.8 70.7l.8 1.1h-1.3zM276.6 63.8v2.7l-2.1 1M276.6 71.8v2.6M25.8 87.6v2.6M41.7 83.4v1.6M41.7 87.6v2.6M57.5 83.4v1.6"/>
<path d="M57.5 87.6v2.6M98.4 82.3l.7-.5h.5v1h-.5zM98.4 85l.7-.6h.5v1.1h-.5zM98.4 98.1l.7-.5h.5v1.1h-.5zM100.3 81.7h4.8v1.3h-4.8zM100.3 84.3h4.8v1.3h-4.8zM100.3 97.5h4.8v1.3h-4.8zM101.9 82.7l.2-.8 .3 .8 .3-.8 .2 .8 .3-.8 .3 .8 .2-.8 .3 .8 .2-.8 .3 .8M101.9 85.4l.2-.8 .3 .8 .3-.8 .2 .8 .3-.8 .3 .8 .2-.8 .3 .8 .2-.8 .3 .8M101.9 98.6l.2-.8 .3 .8 .3-.8 .2 .8 .3-.8 .3 .8 .2-.8 .3 .8 .2-.8 .3 .8M105.1 82.3h2.6M105.1 85h2.6"/>
<path d="M105.1 98.1h2.6M110.3 82.3h5.3M110.3 85h5.3M110.3 92.9h5.3M110.3 98.1h5.3M110.3 90.2h5.3M168.4 82.3h5.3M168.4 85h5.3M168.4 92.9h5.3M168.4 98.1h5.3M168.4 95.5h5.3M168.4 90.2h5.3"/>
<path d="M179 92.9h2.6M179 90.2h2.6M181.6 89.6h4.8v1.3h-4.8zM181.6 92.2h4.8v1.3h-4.8zM182.1 89.9l.3 .7 .3-.7 .2 .7 .3-.7 .3 .7 .2-.7 .3 .7 .2-.7 .3 .7 .3-.7M182.1 92.5l.3 .8 .3-.8 .2 .8 .3-.8 .3 .8 .2-.8 .3 .8 .2-.8 .3 .8 .3-.8M187 89.7h.5l.7 .5-.7 .6h-.5zM187 92.4h.5l.7 .5-.7 .5h-.5zM276.6 87.6v2.6M17.9 103.4v2.7M17.9 111.4v2.6M20.6 116.6h2.6"/>
<path d="M23.5 118.1l1.3 .7M25 118.2l.8 1.1h-1.3zM25.8 111.4v2.6l-2.1 1.1M25.8 119.3v2.6M36.4 114v1.6M36.4 117.7v1.6M98.4 100.8l.7-.5h.5v1h-.5zM98.4 114l.7-.5h.5v1h-.5zM98.4 116.6l.7-.5h.5v1.1h-.5zM98.4 119.3l.7-.6h.5v1.1h-.5zM100.3 100.1h4.8v1.4h-4.8zM100.3 113.3h4.8v1.4h-4.8z"/>
<path d="M100.3 116h4.8v1.3h-4.8zM100.3 118.6h4.8v1.3h-4.8zM101.9 101.2l.2-.8 .3 .8 .3-.8 .2 .8 .3-.8 .3 .8 .2-.8 .3 .8 .2-.8 .3 .8M101.9 114.4l.2-.8 .3 .8 .3-.8 .2 .8 .3-.8 .3 .8 .2-.8 .3 .8 .2-.8 .3 .8M101.9 117l.2-.8 .3 .8 .3-.8 .2 .8 .3-.8 .3 .8 .2-.8 .3 .8 .2-.8 .3 .8M101.9 119.7l.2-.8 .3 .8 .3-.8 .2 .8 .3-.8 .3 .8 .2-.8 .3 .8 .2-.8 .3 .8M105.1 100.8h2.6M105.1 119.3h2.6M105.1 116.6h2.6M105.1 114h2.6M110.3 106.1h5.3M110.3 108.7h5.3"/>
<path d="M110.3 100.8h5.3M110.3 103.4h5.3M110.3 119.3h5.3M110.3 116.6h5.3M110.3 114h5.3M115.6 118.3l2.1 1-2.1 1M168.4 106.1h5.3M168.4 100.8h5.3M168.4 103.4h5.3M168.4 119.3h5.3M168.4 116.6h5.3M168.4 114h5.3"/>
<path d="M168.4 115.6l-2.1 1 2.1 1.1M168.4 118.3l-2.1 1 2.1 1M168.4 111.4h5.3M179 106.1h2.6M179 100.8h2.6M179 103.4h2.6M179 116.6h2.6M179 114h2.6M179 111.4h2.6M181.6 100.1h4.8v1.4h-4.8zM181.6 113.3h4.8v1.4h-4.8zM181.6 116h4.8v1.3h-4.8z"/>
<path d="M181.6 102.8h4.8v1.3h-4.8zM181.6 105.4h4.8v1.3h-4.8zM181.6 110.7h4.8v1.3h-4.8zM182.1 100.4l.3 .8 .3-.8 .2 .8 .3-.8 .3 .8 .2-.8 .3 .8 .2-.8 .3 .8 .3-.8M182.1 103l.3 .8 .3-.8 .2 .8 .3-.8 .3 .8 .2-.8 .3 .8 .2-.8 .3 .8 .3-.8M182.1 105.7l.3 .8 .3-.8 .2 .8 .3-.8 .3 .8 .2-.8 .3 .8 .2-.8 .3 .8 .3-.8M182.1 111l.3 .8 .3-.8 .2 .8 .3-.8 .3 .8 .2-.8 .3 .8 .2-.8 .3 .8 .3-.8M182.1 113.6l.3 .8 .3-.8 .2 .8 .3-.8 .3 .8 .2-.8 .3 .8 .2-.8 .3 .8 .3-.8M182.1 116.2l.3 .8 .3-.8 .2 .8 .3-.8 .3 .8 .2-.8 .3 .8 .2-.8 .3 .8 .3-.8M187 100.3h.5l.7 .5-.7 .5h-.5zM187 113.5h.5l.7 .5-.7 .5h-.5zM187 116.1h.5l.7 .5-.7 .6h-.5z"/>
<path d="M187 102.9h.5l.7 .5-.7 .6h-.5zM187 105.6h.5l.7 .5-.7 .5h-.5zM187 110.8h.5l.7 .6-.7 .5h-.5zM255.5 116.6v2.7M17.9 121.9v2.7M17.9 129.8v2.7M25.8 137.8v2.6M98.4 132.5l.7-.5h.5v1h-.5zM98.4 135.1l.7-.5h.5v1h-.5zM100.3 131.8h4.8v1.3h-4.8zM100.3 134.5h4.8v1.3h-4.8zM101.9 132.9l.2-.8 .3 .8 .3-.8 .2 .8 .3-.8 .3 .8 .2-.8 .3 .8 .2-.8 .3 .8"/>
<path d="M101.9 135.5l.2-.8 .3 .8 .3-.8 .2 .8 .3-.8 .3 .8 .2-.8 .3 .8 .2-.8 .3 .8M105.1 132.5h2.6M105.1 135.1h2.6M110.3 127.2h5.3M110.3 124.6h5.3M110.3 132.5h5.3M110.3 135.1h5.3M115.6 131.4l2.1 1.1-2.1 1M168.4 127.2h5.3M168.4 129.8h5.3M168.4 120.9l-2.1 1 2.1 1M168.4 121.9h5.3"/>
<path d="M168.4 135.1h5.3M173.1 139.8l1.2 1.2M174.3 139.8l-1.2 1.2M176.3 135.1h2.7M179 121.9h2.6M179 134.5h4.7v1.3h-4.7zM179.5 134.7l.2 .8 .3-.8 .3 .8 .3-.8 .2 .8 .3-.8 .2 .8 .3-.8 .3 .8 .2-.8M181.6 121.3h4.8v1.3h-4.8zM182.1 121.5l.3 .8 .3-.8 .2 .8 .3-.8 .3 .8 .2-.8 .3 .8 .2-.8 .3 .8 .3-.8M184.4 134.6h.5l.7 .5-.7 .5h-.5zM187 121.4h.5l.7 .5-.7 .5h-.5zM218.6 127.2h5.2"/>
<path d="M218.6 129.8h5.2M245 127.2h5.2M245 129.8h5.2M245 132.5h5.2M245 135.1h5.2M266.1 127.2h5.3M266.1 129.8h5.3M266.1 124.6h5.3M266.1 132.5h5.3M276.6 135.1v5.3M17.9 153.6v2.6M110.3 148.3h5.3"/>
<path d="M110.3 143h5.3M110.3 145.7h5.3M110.3 140.4h5.3M115.6 144.7l2.1 1-2.1 1M168.4 156.2h5.3M168.4 153.6h5.3M168.4 145.7h5.3M168.4 140.4h5.3M179 158.9v2.6M258.2 145.7v2.6M276.6 145.7v2.6M17.9 161.5v2.6"/>
<path d="M17.9 172.1v2.6M20.6 166.8h2.6M23.5 168.3l1.3 .6M25 168.4l.8 1h-1.3zM25.8 161.5v2.6l-2.1 1.1M25.8 169.4v2.7M36.4 164.1v1.6M36.4 167.9v1.5M17.9 180v2.6M25.8 187.9v2.6"/>
</g>
<g fill="#c90d0c" stroke="#c90d0c" stroke-width=".21">
<path d="M12.6 47.8a2.76 2.76 0 0 1 2.8 2.3h-.3a2.51 2.51 0 0 0-2.5-1.9z" fill-rule="evenodd"/>
<path d="M12.6 53.1a2.51 2.51 0 0 0 2.5-2l.3 .1a2.76 2.76 0 0 1-2.8 2.2z" fill-rule="evenodd"/>
<path d="M175.5 57.2a1 1 0 0 1 1.6 0 1 1 0 0 1-.5 1.5 1 1 0 0 1-1.3-.9h.4a.58 .58 0 0 1 .9-.5 .58 .58 0 0 1 .1 .9 .58 .58 0 0 1-.9-.2l-.1-.2h-.4z" fill-rule="evenodd"/>
<path d="M183.4 49.3a1 1 0 0 1 1.6 0 1 1 0 0 1-.4 1.5 1 1 0 0 1-1.4-1h.5a.58 .58 0 0 1 .8-.4 .58 .58 0 0 1 .1 .9 .58 .58 0 0 1-.9-.3v-.2h-.5z" fill-rule="evenodd"/>
<path d="M191.3 57.2a1.01 1.01 0 0 1 1.7 0 1.01 1.01 0 0 1-.5 1.5 1.01 1.01 0 0 1-1.3-.9h.4a.59 .59 0 0 1 .8-.5 .59 .59 0 0 1 .1 .9 .59 .59 0 0 1-.9-.2v-.2h-.4z" fill-rule="evenodd"/>
<path d="M199.3 49.3a1.01 1.01 0 0 1 1.6-.1 1.01 1.01 0 0 1-.5 1.6 1.01 1.01 0 0 1-1.3-1h.4a.58 .58 0 0 1 .8-.5 .58 .58 0 0 1 .2 .9 .58 .58 0 0 1-1-.2v-.2h-.4z" fill-rule="evenodd"/>
<path d="M12.6 71.6a2.71 2.71 0 0 1 2.8 2.3h-.3a2.46 2.46 0 0 0-2.5-2z" fill-rule="evenodd"/>
<path d="M12.6 76.9a2.46 2.46 0 0 0 2.5-2l.3 .1a2.71 2.71 0 0 1-2.8 2.2z" fill-rule="evenodd"/>
<path d="M207.2 57.2a1.01 1.01 0 0 1 1.6 0 1.01 1.01 0 0 1-.5 1.6 1.01 1.01 0 0 1-1.3-1h.4a.58 .58 0 0 1 .8-.6 .58 .58 0 0 1 .2 .9 .58 .58 0 0 1-.9-.1l-.1-.2h-.4z" fill-rule="evenodd"/>
<path d="M260 25.5a1 1 0 0 1 1.6 0 1 1 0 0 1-.5 1.5 1 1 0 0 1-1.3-.9h.4a.58 .58 0 0 1 .9-.5 .58 .58 0 0 1 .1 1 .58 .58 0 0 1-1-.3v-.2h-.4z" fill-rule="evenodd"/>
<path d="M275.8 25.5a1.01 1.01 0 0 1 1.7 0 1.01 1.01 0 0 1-.5 1.6 1.01 1.01 0 0 1-1.4-1h.5a.58 .58 0 0 1 .7-.6 .58 .58 0 0 1 .3 .9 .58 .58 0 0 1-1-.1v-.2h-.5z" fill-rule="evenodd"/>
<path d="M254.7 115.3a1 1 0 0 1 1.6-.1 1 1 0 0 1-.5 1.6 1 1 0 0 1-1.3-1h.4a.58 .58 0 0 1 .8-.6 .58 .58 0 0 1 .2 1 .58 .58 0 0 1-.9-.2l-.1-.2h-.4z" fill-rule="evenodd"/>
</g>
<g fill="#c90d0c" stroke="#c90d0c" stroke-width=".21">
<path d="M39.8 58.8h3.7v.8h-3.7z"/>
<path d="M39.8 57.5h3.7v.8h-3.7z"/>
<path d="M55.7 58.8h3.7v.8h-3.7z"/>
<path d="M55.7 57.5h3.7v.8h-3.7z"/>
<path d="M40.4 66h2.6v.8h-2.6z"/>
<path d="M56.2 66h2.6v.8h-2.6z"/>
<path d="M24.5 66h2.7v.8h-2.7z"/>
<path d="M22.9 164.1h.8v5.3h-.8z"/>
<path d="M24.5 190h2.7v.8h-2.7z"/>
<path d="M34.6 167h3.6v.9h-3.6z"/>
<path d="M34.6 165.7h3.6v.8h-3.6z"/>
<path d="M275.3 147.8h2.7v.8h-2.7z"/>
<path d="M273.7 66.5h.8v5.3h-.8z"/>
<path d="M275.3 89.7h2.7v.8h-2.7z"/>
<path d="M177.7 161h2.6v.8h-2.6z"/>
<path d="M39.8 82.6h3.7v.8h-3.7z"/>
<path d="M39.8 81.3h3.7v.8h-3.7z"/>
<path d="M55.7 82.6h3.7v.8h-3.7z"/>
<path d="M55.7 81.3h3.7v.8h-3.7z"/>
<path d="M40.4 89.7h2.6v.8h-2.6z"/>
<path d="M56.2 89.7h2.6v.8h-2.6z"/>
<path d="M24.5 89.7h2.7v.8h-2.7z"/>
<path d="M22.9 114h.8v5.3h-.8z"/>
<path d="M24.5 139.9h2.7v.8h-2.7z"/>
<path d="M34.6 116.9h3.6v.8h-3.6z"/>
<path d="M34.6 115.6h3.6v.8h-3.6z"/>
<path d="M99.6 81.9h.7v.8h-.7z"/>
<path d="M99.6 84.6h.7v.8h-.7z"/>
<path d="M99.6 97.7h.7v.9h-.7z"/>
<path d="M99.6 100.4h.7v.8h-.7z"/>
<path d="M99.6 113.6h.7v.8h-.7z"/>
<path d="M99.6 116.2h.7v.8h-.7z"/>
<path d="M99.6 118.9h.7v.8h-.7z"/>
<path d="M99.6 132.1h.7v.8h-.7z"/>
<path d="M99.6 134.7h.7v.8h-.7z"/>
<path d="M186.4 89.8h.6v.8h-.6z"/>
<path d="M186.4 92.5h.6v.8h-.6z"/>
<path d="M186.4 100.4h.6v.8h-.6z"/>
<path d="M186.4 103h.6v.8h-.6z"/>
<path d="M186.4 105.7h.6v.8h-.6z"/>
<path d="M186.4 111h.6v.8h-.6z"/>
<path d="M186.4 113.6h.6v.8h-.6z"/>
<path d="M186.4 116.2h.6v.8h-.6z"/>
<path d="M186.4 121.5h.6v.8h-.6z"/>
<path d="M183.7 134.7h.7v.8h-.7z"/>
<path d="M256.9 147.8h2.6v.8h-2.6z"/>
</g>
<g fill="none" stroke="#0dab76" stroke-width=".21">
<path d="M260.8 29.5v5.3M276.6 29.5v5.3M17.9 50.7h26.4M17.9 53.3h7.9v10.5M41.7 50.7v5.2M54.9 50.7h15.8v39.5h39.6M57.5 50.7v5.2M184.2 53.3v15.8h-10.5M200.1 53.3v21.1h-26.4M260.8 42.7v5.3M260.8 58.6v5.2h-10.6v18.5h-76.5M276.6 42.7v5.3"/>
<path d="M276.6 58.6v5.2M17.9 77h7.9v10.6M17.9 74.4h26.4M41.7 61.2v2.6M41.7 74.4v5.3M54.9 74.4h13.2v18.5h42.2M57.5 61.2v2.6M57.5 74.4v5.3M176.3 61.2v5.3h-2.6M192.2 61.2v10.6h-18.5M208 61.2v15.8h-34.3M268.7 69.1v2.7"/>
<path d="M271.4 69.1h-13.2v2.7M276.6 74.4v13.2M41.7 85v2.6M57.5 85v2.6M107.7 85h2.6M107.7 98.1h2.6M107.7 82.3h2.6M173.7 90.2h5.3M173.7 95.5h10.5M173.7 98.1h10.5M173.7 92.9h5.3M258.2 82.3v2.7h-84.5"/>
<path d="M268.7 82.3v2.7h7.9M17.9 100.8v2.6M17.9 114v7.9M17.9 116.6h2.7M36.4 106.1v7.9M36.4 119.3v13.2h-18.5M107.7 116.6h2.6M107.7 100.8h2.6M107.7 114h2.6M107.7 119.3h2.6M110.3 106.1h-84.5v5.3M110.3 108.7h-66v47.5h-18.5v5.3"/>
<path d="M173.7 106.1h5.3M173.7 116.6h5.3M173.7 100.8h5.3M173.7 103.4h5.3M173.7 111.4h5.3M173.7 114h5.3M255.5 119.3v13.2h-5.3M25.8 121.9v15.9M105.1 127.2h5.2M105.1 124.6h5.2M107.7 132.5h2.6M107.7 135.1h2.6"/>
<path d="M173.7 135.1h2.6M173.7 127.2h44.9M173.7 129.8h44.9M173.7 121.9h5.3M250.2 135.1h8M250.2 127.2h15.9M250.2 129.8h15.9M255.5 124.6h10.6M266.1 132.5h-7.9v13.2M17.9 151v2.6M36.4 156.2v7.9M105.1 140.4h5.2"/>
<path d="M105.1 143h5.2M105.1 145.7h5.2M105.1 148.3h5.2M173.7 156.2h5.3M173.7 153.6h5.3v5.3M276.6 140.4v5.3M17.9 164.1v8M17.9 166.8h2.7M25.8 172.1v15.8M36.4 169.4v13.2h-18.5"/>
</g>
<g fill="#0dab76" stroke="#0dab76" stroke-width=".21">
<circle cx="41.7" cy="50.7" r=".53"/>
<circle cx="57.5" cy="50.7" r=".53"/>
<circle cx="25.8" cy="182.6" r=".53"/>
<circle cx="276.6" cy="85" r=".53"/>
<circle cx="179" cy="156.2" r=".53"/>
<circle cx="25.8" cy="132.5" r=".53"/>
<circle cx="258.2" cy="135.1" r=".53"/>
<circle cx="36.4" cy="106.1" r=".53"/>
<circle cx="36.4" cy="156.2" r=".53"/>
<circle cx="17.9" cy="166.8" r=".53"/>
<circle cx="268.7" cy="69.1" r=".53"/>
<circle cx="255.5" cy="124.6" r=".53"/>
<circle cx="41.7" cy="74.4" r=".53"/>
<circle cx="57.5" cy="74.4" r=".53"/>
<circle cx="17.9" cy="116.6" r=".53"/>
</g>
<text font-size="7.5" fill="#c90d0c" x="231.8" y="184">mbed-HDK</text>
<text font-size="3.7" fill="#c90d0c" x="231.8" y="190.6">MEB-Quectel-BG96-v1.1.0</text>
<g font-size="3.2" fill="#c90d0c">
<text x="231.8" y="195.8">27/02/2019</text>
<text x="248.7" y="195.8">10:40</text>
<text x="231.8" y="201.1">3/4</text>
</g>
<g font-size="2.6" fill="#808080">
<text x="12.6" y="47.2">CON1</text>
<text x="12.6" y="55.9">SMA-142-0701-801/806</text>
<text x="115.5" y="62.6">MOD1</text>
<text x="12.6" y="71">CON4</text>
<text x="279.3" y="74.4" transform="rotate(-90 279.3 74.4)">BC850C,215</text>
<text x="281.9" y="74.4" transform="rotate(-90 281.9 74.4)">T3</text>
<text x="12.6" y="79.7">SMA-142-0701-801/806</text>
<text x="28.5" y="121.9" transform="rotate(-90 28.5 121.9)">BC850C,215</text>
<text x="31.1" y="121.9" transform="rotate(-90 31.1 121.9)">T2</text>
<text x="115.4" y="161.9">BG96</text>
<text x="28.5" y="172.1" transform="rotate(-90 28.5 172.1)">BC850C,215</text>
<text x="31.1" y="172.1" transform="rotate(-90 31.1 172.1)">T1</text>
</g>
<g font-size="2.2" fill="#808080">
<text x="155.7" y="67.3">VDD_EXT</text>
<text x="156.2" y="69.9">VBAT_BB</text>
<text x="170.8" y="68.8">32*2</text>
<text x="170.8" y="71.4">52*2</text>
<text x="170.8" y="66.1">29</text>
<text x="154.1" y="75.2">USB_VBUS</text>
<text x="154.5" y="77.8">USIM_VDD</text>
<text x="156.2" y="72.6">VBAT_RF</text>
<text x="170.8" y="74">8</text>
<text x="170.8" y="76.7">43</text>
<text x="110.7" y="82">18</text>
<text x="118" y="83.1">W_DISABLE#</text>
<text x="157.5" y="83.1">STATUS</text>
<text x="170.8" y="82">20</text>
<text x="110.7" y="89.9">60</text>
<text x="110.7" y="84.6">19</text>
<text x="118" y="85.8">AP_READY</text>
<text x="155" y="85.8">NETLIGHT</text>
<text x="170.8" y="84.6">21</text>
<text x="170.8" y="89.9">30</text>
<text x="110.7" y="92.5">49</text>
<text x="118" y="91">ANT_MAIN</text>
<text x="118" y="93.7">ANT_GNSS</text>
<text x="161.4" y="91">DTR</text>
<text x="161.6" y="93.7">RTS</text>
<text x="170.8" y="92.5">37</text>
<text x="170.8" y="95.1">34</text>
<text x="110.7" y="97.8">24</text>
<text x="111.9" y="100.4">2</text>
<text x="118" y="99">ADC0</text>
<text x="118" y="101.6">ADC1</text>
<text x="161.3" y="96.3">RXD</text>
<text x="161.5" y="99">TXD</text>
<text x="163.8" y="101.6">RI</text>
<text x="170.8" y="100.4">39</text>
<text x="170.8" y="97.8">35</text>
<text x="110.7" y="105.7">15</text>
<text x="110.7" y="103.1">75</text>
<text x="118" y="106.9">PWRKEY</text>
<text x="118" y="104.2">USB_BOOT</text>
<text x="161.1" y="104.2">DCD</text>
<text x="161.5" y="106.9">CTS</text>
<text x="170.8" y="103.1">38</text>
<text x="170.8" y="105.7">36</text>
<text x="110.7" y="108.3">17</text>
<text x="110.7" y="113.6">28</text>
<text x="118" y="109.5">RESET/N</text>
<text x="158.6" y="112.2">I2S_D0</text>
<text x="170.8" y="111">6</text>
<text x="170.8" y="113.6">7</text>
<text x="110.7" y="118.9">26</text>
<text x="110.7" y="116.3">27</text>
<text x="118" y="117.4">UART3_TXD/SPI_MOSI</text>
<text x="118" y="114.8">UART3_RXD/SPI_MISO</text>
<text x="155.6" y="117.4">I2S_BCLK</text>
<text x="158.6" y="114.8">I2S_D1</text>
<text x="170.8" y="116.3">4</text>
<text x="170.8" y="118.9">63</text>
<text x="110.7" y="124.2">22</text>
<text x="118" y="125.3">DBG_RXD</text>
<text x="118" y="120.1">GPIO/SPI_CLK</text>
<text x="154.9" y="122.7">I2S_WCLK</text>
<text x="155.3" y="120.1">I2S_MCLK</text>
<text x="170.8" y="121.5">5</text>
<text x="262.9" y="124.2">VBUS</text>
<text x="110.7" y="126.8">23</text>
<text x="118" y="128">DBG_TXD</text>
<text x="156.7" y="130.6">USB_DM</text>
<text x="157.1" y="128">USB_DP</text>
<text x="170.8" y="126.8">9</text>
<text x="170.8" y="129.5">10</text>
<text x="220.2" y="126.8">6</text>
<text x="220.2" y="129.5">4</text>
<text x="226.3" y="128">IO1</text>
<text x="226.3" y="130.6">IO2</text>
<text x="239" y="128">IO1</text>
<text x="239" y="130.6">IO2</text>
<text x="247.4" y="126.8">1</text>
<text x="247.4" y="129.5">3</text>
<text x="266" y="126.8">D+</text>
<text x="266.6" y="129.5">D-</text>
<text x="110.7" y="132.1">40</text>
<text x="110.7" y="134.7">41</text>
<text x="118" y="133.3">I2C_SCL</text>
<text x="118" y="135.9">I2C_SDA</text>
<text x="156.1" y="135.9">PSM_IND</text>
<text x="170.8" y="134.7">1</text>
<text x="236.5" y="133.3">VBUS</text>
<text x="237.6" y="135.9">GND</text>
<text x="247.4" y="134.7">2</text>
<text x="247.4" y="132.1">5</text>
<text x="264" y="132.1">GND</text>
<text x="110.7" y="142.7">44</text>
<text x="110.7" y="140">42</text>
<text x="118" y="143.8">USIM_RST</text>
<text x="118" y="141.2">USIM_PRESENCE</text>
<text x="153.8" y="141.2">RESERVED</text>
<text x="170.8" y="140">11*28</text>
<text x="110.7" y="147.9">45</text>
<text x="110.7" y="145.3">46</text>
<text x="118" y="149.1">USIM_DATA</text>
<text x="118" y="146.5">USIM_CLK</text>
<text x="160.4" y="146.5">GPIO</text>
<text x="170.8" y="145.3">64</text>
<text x="154.2" y="154.4">USIM_GND</text>
<text x="170.8" y="155.9">3*28</text>
<text x="170.8" y="153.2">47</text>
<text x="161" y="157">GND</text>
</g>
</svg>
